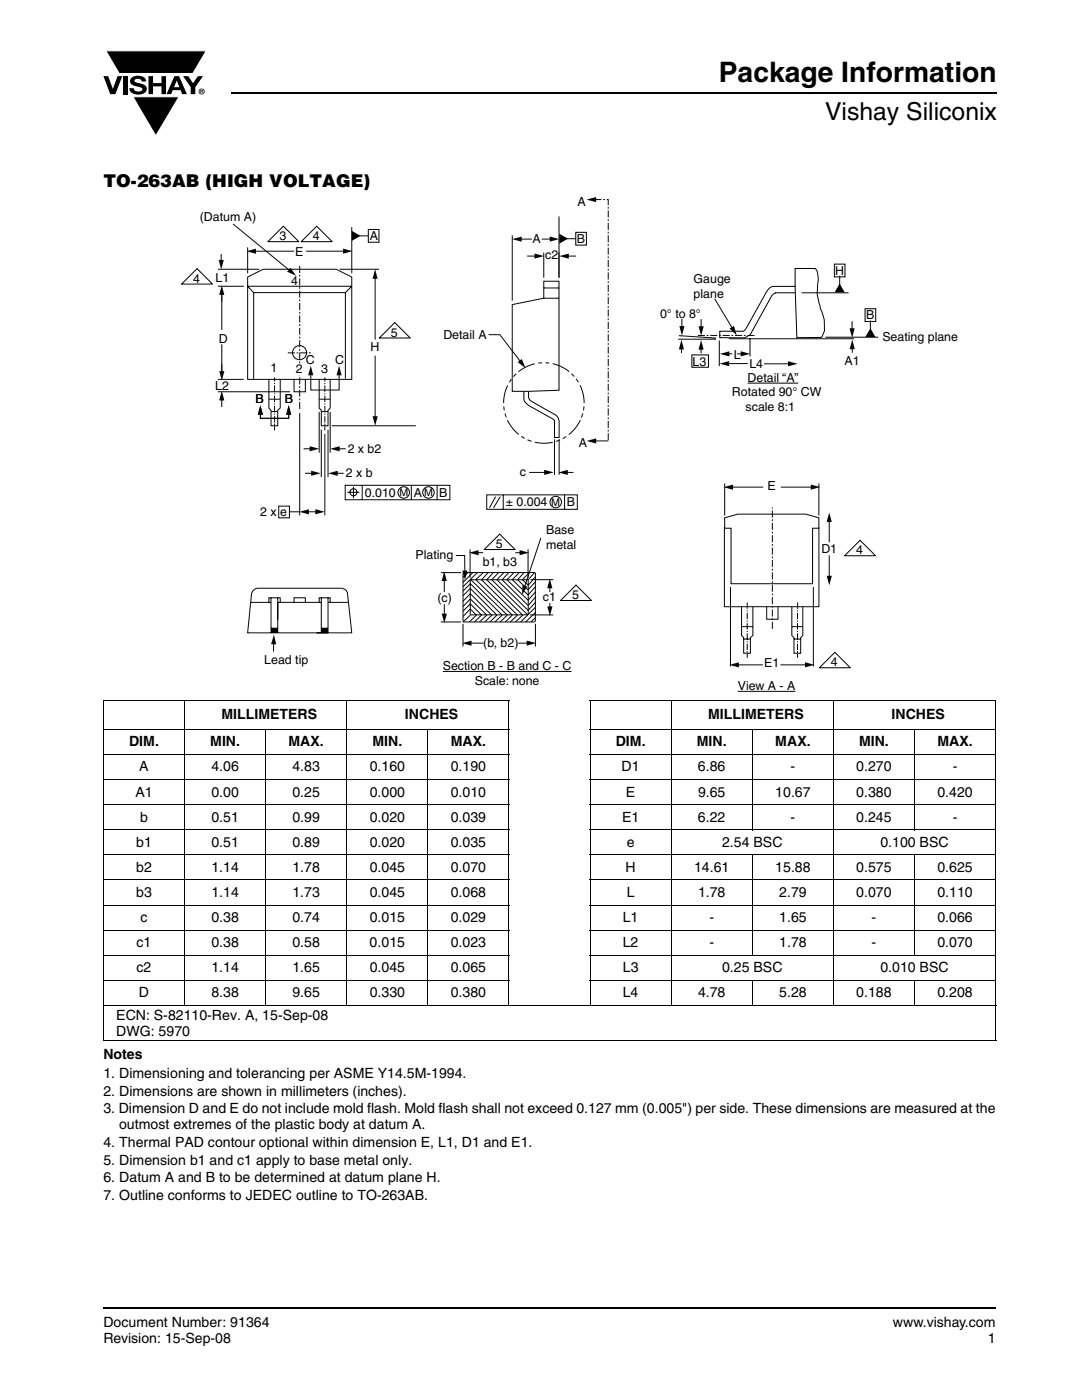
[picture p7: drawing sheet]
<svg xmlns="http://www.w3.org/2000/svg" width="216mm" height="279mm" viewBox="0 0 216 279" stroke-linecap="round" stroke-linejoin="round" font-family="sans-serif">
<path d="M20.6 261h178" fill="none" stroke="#000" stroke-width=".36"/>
<path d="M20.6 10.1h20.7v17.2h-20.7z" fill="#fff"/>
<g fill="#000">
<path d="M20.6 15.2h1l.9 2.5 1-2.5h.9l-1.4 3.6h-1zM21.1 10.1h20.1l-2.7 4.6h-14.7zM24.6 15.2h.9v3.6h-.9zM26.3 15.5a2.1 2.1 0 0 1 2.8 .3l.1 .5h-.9a.79 .79 0 0 0-.7-.6 .79 .79 0 0 0-.8 .4l.3 .3 1 .3a1.08 1.08 0 0 1 1.2 1 1.08 1.08 0 0 1-1.1 1.1 1.73 1.73 0 0 1-2.4-1.2h.9a.96 .96 0 0 0 .8 .7 .96 .96 0 0 0 .9-.5 1.31 1.31 0 0 0-1.2-.6 1.03 1.03 0 0 1-1.1-.5 1.03 1.03 0 0 1 .2-1.2zM29.6 15.2h.9v1.4h1.7v-1.4h.9v3.6h-.9v-1.6h-1.7v1.6h-.9zM26.5 19.3h9.2l-4.6 7.8zM36.5 15.2h1.1l.9 1.4 1-1.4h1l-1.5 2.2v1.4h-.9v-1.4z"/>
<path d="M35.3 16.1l-.6 1.3h1.1zM34.8 15.2h.9l1.6 3.6h-1l-.3-.8h-1.5l-.3 .8h-1z"/>
<path d="M40.1 18v.2h.2v-.1zM40 17.9l.4 .1 .1 .1-.2 .2 .2 .3-.3-.3-.1 .3h-.1zM39.8 18.3a.46 .46 0 0 0 .9 0 .46 .46 0 0 0-.9 0zM39.6 18.3a.6 .6 0 0 1 1.2 0 .6 .6 0 0 1-1.2 0z"/>
</g>
<path d="M21.1 10.1h20.1l-2.7 4.6h-14.7zM26.5 19.3h9.2l-4.6 7.8z" fill="none" stroke="#fff" stroke-width=".2"/>
<path d="M46.1 18.6h152.8" fill="none" stroke="#000" stroke-width=".36"/>
<path d="M36.1 39h155.1v99.3h-155.1z" fill="#fff"/>
<g fill="none" stroke="#000" stroke-width=".2">
<path d="M101.3 76.9l-.6 1.7-.2 1.8M102.1 75.7l-.5 .6M103 74.6l-.5 .6M106.7 72.6l-1.7 .6-1.5 1M108.1 72.4l-.7 .1M108.9 72.4l.7 .1M110.3 72.6l1.7 .6 1.6 1M114 74.6l.6 .5M115 75.6l.4 .7M115.7 76.9l.6 1.7 .3 1.8M100.5 81.1l.1 .8M100.8 82.5l.2 .8"/>
<path d="M101.3 83.8l.9 1.6 1.3 1.3M104 87.1l.7 .4M105.3 87.8l.7 .3M106.7 88.3l1.8 .2 1.8-.2M111.7 87.8l-.7 .3M113 87.1l-.7 .4M115.8 83.8l-1 1.6-1.3 1.3M116.3 82.5l-.3 .8M116.5 81.1l-.1 .8"/>
</g>
<g fill="none" stroke="#050504" stroke-width=".2">
<path d="M49.4 55.3l3.1-1.6h14.6l3.1 1.6v20.4h-20.8zM50.6 58.4l-1.2-1.3h20.8l-1.3 1.3M50.6 58.4v17.2M50.6 58.4h18.3M68.9 58.4v17.1M70.2 45.3v4.1M108.5 57.5h3M108.5 59.5h3M111.5 43.2v3.7M113.1 47.6h1.8M53.7 75.7v5.7l.4 .5v3.1h1.3v-3.1l.5-.5v-5.7M53.7 79.7h2.2"/>
<path d="M54.8 75.4v.7M54.8 76.4v.2M54.8 76.9v1.3M54.8 78.5v.2M54.8 79v1.2M58.7 75.7v2.5h2.2v-2.5M63.7 75.7v5.7l.4 .5v3.1h1.4v-3.1l.4-.5v-5.7M63.7 79.7h2.2M64.8 75.4v.7M64.8 76.4v.2M64.8 76.9v1.3M64.8 78.5v.2"/>
<path d="M64.8 79v1.2M102.2 60.8l6.3-1.3v-3.4h3v21.8l-9.3 .2zM54.1 82.1h1.3M54.8 80.5v.2M54.8 81v1.3M54.8 82.6v.2M54.8 83.1v1.2M54.8 84.5v.3M54.8 85.1v.8M64.1 82.1h1.4M64.8 80.5v.2M64.8 81v1.3"/>
<path d="M64.8 82.6v.2M64.8 83.1v1.2M64.8 84.5v.3M64.8 85.1v.8M75.6 85h7.4M98.9 99.1l-1.2 2.3M99.8 99.1l-1.3 2.3M105.6 94.3h3.3M50.5 117.8l.9-.4h16.7a1.32 1.32 0 0 1 1.2 1.1l.9 7.8h-20.8l.8-7.8zM54.1 119.3v7M55.4 119.3v7M55.6 101h2.2v2.3h-2.2z"/>
<path d="M64.1 119.3v7M65.5 119.3v7h-2.3M50.1 120.2h4M53.7 120.2v-.9h2.2v.9M54.1 125.4h1.3M55.4 120.2h8.7M58.7 120.2v-.9h2.2v.9M63.7 120.2v-.9h2.2v.9M64.1 125.4h1.4M65.5 120.2h4.1"/>
</g>
<path d="M59.8 81.6v-28.9" fill="none" stroke="#050504" stroke-width=".2" stroke-dasharray="1.4 .4 .4 .4" stroke-linecap="butt"/>
<path d="M108.6 93.8l1.9 .5-1.9 .5z" fill="#050504"/>
<path d="M113 94.3h1.4" fill="none" stroke="#050504" stroke-width=".2"/>
<path d="M111.4 94.3l1.9-.5v1z" fill="#050504"/>
<path d="M110.6 87.7v7.1M111.6 87.7v7.1M118.6 88h2.8" fill="none" stroke="#050504" stroke-width=".2"/>
<path d="M117 88l2-.5v1z" fill="#050504"/>
<path d="M118.6 39.8h2.8v48.1" fill="none" stroke="#050504" stroke-width=".2" stroke-dasharray="1.4 .4 .4 .4" stroke-linecap="butt"/>
<path d="M117 39.8l2-.5v1z" fill="#050504"/>
<path d="M113.1 51.1h1.9" fill="none" stroke="#050504" stroke-width=".2"/>
<path d="M111.6 51.1l1.9-.5v1z" fill="#050504"/>
<path d="M105.2 51.1h1.8" fill="none" stroke="#050504" stroke-width=".2"/>
<path d="M106.7 50.6l1.9 .5-1.9 .5z" fill="#050504"/>
<path d="M103.7 47.7h2.4M108.5 50.4v5M111.5 50.4v5" fill="none" stroke="#050504" stroke-width=".2"/>
<path d="M102.2 47.7l1.9-.5v1z" fill="#050504"/>
<path d="M108.1 47.7h1.9" fill="none" stroke="#050504" stroke-width=".2"/>
<path d="M109.7 47.2l1.9 .5-1.9 .5z" fill="#050504"/>
<path d="M102.2 46.9v13.1M111.5 46.9v8.5M74.9 71v12.4" fill="none" stroke="#050504" stroke-width=".2"/>
<path d="M74.3 83.1h1.1l-.5 1.9z" fill="#050504"/>
<path d="M74.9 55.3v12.5" fill="none" stroke="#050504" stroke-width=".2"/>
<path d="M74.8 53.7l.6 1.9h-1.1z" fill="#050504"/>
<path d="M67.8 53.7h7.8M66.2 85h9.4M67.4 89.6h1.6" fill="none" stroke="#050504" stroke-width=".2"/>
<path d="M65.9 89.6l1.9-.5v1z" fill="#050504"/>
<path d="M60.6 89.6h1.5" fill="none" stroke="#050504" stroke-width=".2"/>
<path d="M61.8 89l1.9 .6-1.9 .5z" fill="#050504"/>
<path d="M67 94.5h1.6" fill="none" stroke="#050504" stroke-width=".2"/>
<path d="M65.5 94.5l1.9-.5v1z" fill="#050504"/>
<path d="M60.9 94.5h1.5" fill="none" stroke="#050504" stroke-width=".2"/>
<path d="M62.1 93.9l1.9 .6-1.9 .5z" fill="#050504"/>
<path d="M63.7 82.2v8.1M64.1 85.7v9.5M65.5 85.7v9.5M65.9 82.2v8.1M57.8 102.1h2M61.3 102.1h2" fill="none" stroke="#050504" stroke-width=".2"/>
<g fill="#050504">
<path d="M59.7 102.1l1.9-.5v1.1z"/>
<path d="M62.9 101.6l1.9 .5-1.9 .5z"/>
</g>
<path d="M43.5 53.7h8.2M43.5 57.1h5.1M44.3 58.5v1.7M44.3 72.7v1.7M44.3 79.6v1.6M59.8 82.4v20.4M64.8 86.6v16.2" fill="none" stroke="#050504" stroke-width=".2"/>
<path d="M44.2 78l.6 1.9h-1.1z" fill="#050504"/>
<path d="M44.3 58.5v7.3M43.5 75.7h5.1M43.5 78.2h14.4" fill="none" stroke="#050504" stroke-width=".2"/>
<path d="M44.2 56.9l.6 2h-1.1z" fill="#050504"/>
<path d="M44.3 68.7v5.7" fill="none" stroke="#050504" stroke-width=".2"/>
<path d="M43.7 74.1h1.1l-.5 1.9z" fill="#050504"/>
<path d="M61.1 50.1h7.7" fill="none" stroke="#050504" stroke-width=".2"/>
<path d="M68.5 49.6l1.9 .5-1.9 .5z" fill="#050504"/>
<path d="M50.7 50.1h8" fill="none" stroke="#050504" stroke-width=".2"/>
<path d="M49.2 50.1l1.9-.5v1.1z" fill="#050504"/>
<path d="M49.4 49.4v5.1M70.2 49.4v5.1M97.5 66.8h2.2l4.2 5.4" fill="none" stroke="#050504" stroke-width=".2"/>
<path d="M103.3 72.3l.8-.7 .8 1.9z" fill="#050504"/>
<path d="M52 82.4v1.1h5.6v-1.1" fill="none" stroke="#050504" stroke-width=".2"/>
<g fill="#050504">
<path d="M52 80.9l.5 1.9h-1.1z"/>
<path d="M57.6 80.9l.5 1.9h-1z"/>
</g>
<g fill="none" stroke="#000" stroke-width=".2">
<path d="M73.5 45.8h2.1v2.5h-2.1zM114.9 46.4h2.1v2.5h-2.1zM104.5 78.1v1.5l.5 .8 .5 .5 3.7 2.1a2.2 2.2 0 0 1 1.4 1.1v3.2h1v-3.3a1.71 1.71 0 0 0-.8-1.3l-4.7-2.6a1.11 1.11 0 0 1-.6-.9v-1.1M69.3 98.2h2.4M70.5 97.1v2.3"/>
<circle cx="70.5" cy="98.2" r=".71"/>
<circle cx="80.6" cy="98.3" r="1.15"/>
<circle cx="85.5" cy="98.3" r="1.15"/>
<circle cx="110.9" cy="100.2" r="1.15"/>
</g>
<path d="M70.2 46.1l1.7 1-1.7 1zM111.6 46.6l1.7 1-1.7 1z" fill="#000"/>
<g fill="none" stroke="#050504" stroke-width=".2">
<path d="M44.1 50.7v1.5M71.7 47.1h1.8M68.9 96.9h20.9v2.8h-20.9zM72.3 96.9v2.8M82.1 97v2.6M87.2 97v2.6M97.1 98.8h18.1v2.8h-18.1zM100.4 98.8v2.8M112.7 98.8v2.8"/>
<circle cx="59.8" cy="70.4" r="1.41"/>
</g>
<path d="M43.6 51.9h1.1l-.6 1.9z" fill="#050504"/>
<path d="M91 110.9h1.7l.1 3.3" fill="none" stroke="#050504" stroke-width=".2"/>
<path d="M92.2 113.9h1.1l-.5 1.9z" fill="#050504"/>
<path d="M107.9 107.4l-3.3 9.8" fill="none" stroke="#050504" stroke-width=".2"/>
<path d="M104.3 116.7l.9 .3-1.1 1.7z" fill="#050504"/>
<path d="M109.7 117.1v1.1" fill="none" stroke="#050504" stroke-width=".2"/>
<path d="M109.7 115.5l.5 1.9h-1z" fill="#050504"/>
<path d="M109.7 120.3v1.1" fill="none" stroke="#050504" stroke-width=".2"/>
<path d="M109.2 121h1l-.5 1.9z" fill="#050504"/>
<path d="M105.9 115.7h4.5M88.7 120.6v2.2M105.7 122.7h4.7" fill="none" stroke="#050504" stroke-width=".2"/>
<path d="M88.1 122.5h1.1l-.5 1.9z" fill="#050504"/>
<path d="M88.7 115.6v2.6" fill="none" stroke="#050504" stroke-width=".2"/>
<path d="M88.6 114l.6 1.9h-1.1z" fill="#050504"/>
<path d="M88 114.3h4M88 124.1h4M103.4 128.4h2" fill="none" stroke="#050504" stroke-width=".2"/>
<path d="M105.1 127.8l1.9 .5-1.9 .6z" fill="#050504"/>
<path d="M93.7 128.4h2.8" fill="none" stroke="#050504" stroke-width=".2"/>
<path d="M92.2 128.4l1.9-.6v1.1z" fill="#050504"/>
<g fill="none" stroke="#050504" stroke-width=".2">
<path d="M93.4 114.3l-1 .9M93.8 119.6l-1.4 1.4M93.8 118.5l-1.4 1.5M93.8 117.5l-1.4 1.4M93.8 116.4l6.4 6.3M93.8 117.4l5.3 5.3M93.8 118.4l4.3 4.3M93.8 119.5l3.3 3.2M93.8 116.5l-1.4 1.5M93.9 115.7l7.3 7M94.3 114.3l-1.9 1.9M95.3 114.2l-2.9 2.9"/>
<path d="M96.4 114.3l-1.5 1.4 7.3 7M97.4 114.3l-1.3 1.4 7.1 7M98.4 114.3l-1.3 1.4 7.2 7M99.1 115.7l6.3 6.1 1.4-1.6M99.5 114.3l-1.4 1.4 7.1 7M100.2 115.7l5.2 5.1M100.5 114.3l-1.3 1.4M101.5 114.3l-1.3 1.4M102.6 114.3l-1.5 1.4 4.3 4.1 1.4-1.7M102.8 110.3h1.2M103.6 114.3l-1.4 1.4 3.2 3M104.2 115.7l1.2 1.1"/>
<path d="M104.6 114.3l-1.3 1.4 2.1 2 1.4-1.6M105.6 114.3l-1.4 1.4M106.7 114.3l-1.3 1.4M106.8 119.2l-1.4 1.6M106.8 117.1l-1.4 1.6M106.8 115.1l-1.4 1.7M92.4 124.5v4.5M93.8 121.6l-1.4 1.4M93.8 120.6l-1.4 1.4M93.8 120.5l2.3 2.2M93.8 121.5l1.2 1.2M93.9 122.7l-1.5 1.4"/>
<path d="M95.1 122.7l-1.4 1.4M96.1 122.7l-1.4 1.4M97.2 122.7l-1.5 1.4M98.2 122.7l-1.5 1.4M99.2 122.7l-1.4 1.4M100.2 122.7l-1.4 1.4M101.3 122.7l-1.5 1.4M102.2 122.7l-1.4 1.4M103.3 122.7l-1.5 1.4M104.3 122.7l-1.4 1.4M106.8 124.5v4.5M106.8 123.3l-.9 .8"/>
<path d="M106.8 122.2l-1.9 1.9M106.8 121.2l-2.9 2.9"/>
</g>
<path d="M103.7 109.8l1.9 .5-1.9 .5z" fill="#050504"/>
<path d="M95.1 110.3h1.3" fill="none" stroke="#050504" stroke-width=".2"/>
<path d="M93.6 110.3l1.9-.5v1z" fill="#050504"/>
<path d="M92.5 114.3h14.2l.1 9.4-.1 .4h-14.2zM93.8 109.6v5.7M93.9 115.7l11.5 .1v6.8l-11.5 .1zM105.4 109.6v5.7M54.6 128.2v1.8" fill="none" stroke="#050504" stroke-width=".2"/>
<path d="M88.4 134h25.6z" fill="none" stroke="#000" stroke-width=".2"/>
<path d="M54.1 125.5h1.3v.8h-1.3zM64.2 125.4h1.2v.9h-1.2z" fill="#000"/>
<path d="M54.7 126.7l.4 1.9h-1z" fill="#050504"/>
<path d="M36.2 56.8l3.1-3.2 3.2 3.2M36.2 56.7h6.1M53.4 48.3l3.1-3.2 3.2 3.2M53.5 48.2h6M60.1 48.3l3.1-3.2 3.1 3.2M60.1 48.2h6.1M75.6 67.5l3.2-3.1 3.1 3.1M75.7 67.5h6" fill="none" stroke="#000" stroke-width=".2"/>
<path d="M46.5 44.7l11.4 9.3" fill="none" stroke="#050504" stroke-width=".2"/>
<path d="M57.9 53.4l1.2 1.6-1.8-.8z" fill="#050504"/>
<path d="M58.7 72.8h2.3v2h-2.3z" fill="#fff"/>
<path d="M58.7 72.8h2.3v2h-2.3z" fill="none" stroke="#fff" stroke-width=".35"/>
<path d="M57.4 70.4h4.7" fill="none" stroke="#000" stroke-width=".2" stroke-dasharray="1.4 .4 .4 .4" stroke-linecap="butt"/>
<path d="M62 74.5v3.3h5.7v-3.3" fill="none" stroke="#050504" stroke-width=".2"/>
<g fill="#050504">
<path d="M62 73l.5 1.9h-1z"/>
<path d="M67.7 73l.5 1.9h-1.1z"/>
</g>
<path d="M52 82.4v1.1h5.6v-1.1" fill="none" stroke="#050504" stroke-width=".2"/>
<g fill="#050504">
<path d="M52 80.9l.5 1.9h-1.1z"/>
<path d="M57.6 80.9l.5 1.9h-1z"/>
</g>
<path d="M96.6 109.7l3.1-3.1 3.1 3.1M96.6 109.7h6.1M111.8 119.9l3.1-3.1 3.2 3.1M111.9 119.8h6" fill="none" stroke="#000" stroke-width=".2"/>
<path d="M155.8 97.2h6.3M144.5 105.4h1.4v11.1h16.2v-11.1h1.3v15.7h-18.9zM144.6 105.4v-2.1l2.6-.7h13.6l2.6 .7v2.1" fill="none" stroke="#050504" stroke-width=".2"/>
<path d="M161.8 96.7l1.9 .5-1.9 .5z" fill="#050504"/>
<path d="M145.9 97.2h6.4" fill="none" stroke="#050504" stroke-width=".2"/>
<path d="M144.4 97.2l1.9-.5v1z" fill="#050504"/>
<path d="M144.6 96.5v6.4M163.4 96.5v6.4M155.7 132.7h5.3" fill="none" stroke="#050504" stroke-width=".2"/>
<path d="M160.6 132.2l1.9 .5-1.9 .5z" fill="#050504"/>
<path d="M147.1 132.7h5.1" fill="none" stroke="#050504" stroke-width=".2"/>
<path d="M145.5 132.7l1.9-.5v1z" fill="#050504"/>
<path d="M145.8 117.2v15.8M162.3 117.2v15.8M165.5 103.8v4.4" fill="none" stroke="#050504" stroke-width=".2"/>
<path d="M165.5 102.3l.5 1.9h-1.1z" fill="#050504"/>
<path d="M165.5 110.8v4.5" fill="none" stroke="#050504" stroke-width=".2"/>
<path d="M165 114.9h1l-.5 1.9z" fill="#050504"/>
<path d="M154.7 58.4h3.9M158.7 57.2l.3 10.2 4.9-.1 .5-.9a6.6 6.6 0 0 0-.7-4.8l-.1-.6a11.1 11.1 0 0 1-.3-5.3l-.2-1.4-.4-.7h-4v3.6h-4.2a1.77 1.77 0 0 0-1.5 1l-4.4 7.8-.3 .1h-4.7v1.3h5l.5-.3a1.4 1.4 0 0 0 1-.9l3.9-7.1 .3-.4 .5-.3M168.5 111l3.1-3.2 3.2 3.2M168.5 110.9h6.1M147.2 138h11.5zM163.5 133.3l3.1-3.1 3.1 3.1M163.5 133.3h6.1" fill="none" stroke="#000" stroke-width=".2"/>
<g fill="none" stroke="#050504" stroke-width=".2">
<path d="M149.2 72.6h-4.1M148 121.1v5.7l.4 .5v3.1h1.3v-3.1l.5-.5v-5.7M148 125.1h2.2M148.4 127.5h1.3M149.1 120.2v1.3M149.1 121.8v.2M149.1 122.3v1.3M149.1 123.9v.2M149.1 124.4v1.2M149.1 125.9v.2M149.1 126.4v1.3M149.1 128v.2"/>
<path d="M149.1 128.5v1.2M149.1 129.9v.3M149.1 130.5v.8M153 121.1v2.5h2.2v-2.5M158 121.1v5.7l.4 .5v3.1h1.4v-3.1l.4-.5v-5.7M158 125.1h2.2M158.4 127.5h1.4M159.1 121.8v.2M159.1 122.3v1.3M159.1 123.9v.2M159.1 124.4v1.2M159.1 125.9v.2"/>
<path d="M159.1 126.4v1.3M159.1 128v.2M159.1 128.5v1.2M159.1 129.9v.3M159.1 130.5v.8M159.2 120.2v1.3"/>
</g>
<path d="M154.1 125.5v-24.2" fill="none" stroke="#050504" stroke-width=".2" stroke-dasharray="1.4 .4 .4 .4" stroke-linecap="butt"/>
<path d="M143.6 72.6l1.9-.5v1z" fill="#050504"/>
<path d="M139.9 63.7v1.8" fill="none" stroke="#050504" stroke-width=".2"/>
<path d="M139.4 65.1h1l-.5 1.9z" fill="#050504"/>
<path d="M160 58.4h9.3M167.5 55v1.8M135.3 67.7h7.6M135.5 67l7.4 .5M143.5 68v5.1M145.4 67.6h25M149.7 67.6v3.5M164.7 67.3h10.5M170.1 69.3v1.1M173.7 64v1.7" fill="none" stroke="#050504" stroke-width=".2"/>
<path d="M139.2 66.9h11.6" fill="none" stroke="#050504" stroke-width=".2" stroke-dasharray="1.4 .4 .4 .4" stroke-linecap="butt"/>
<path d="M166.5 52.7h2.1v2.6h-2.1zM172.6 61.6h2.1v2.6h-2.1z" fill="none" stroke="#000" stroke-width=".2"/>
<path d="M167.5 56.6l1 1.7h-2zM173.7 65.5l1 1.8h-2z" fill="#000"/>
<path d="M170.1 67.8l.5 1.9h-1.1z" fill="#050504"/>
<path d="M142.6 59.6l3.6 6" fill="none" stroke="#050504" stroke-width=".2"/>
<path d="M145.6 65.6l.9-.6 .5 1.9z" fill="#050504"/>
<path d="M170 64.1v1.8" fill="none" stroke="#050504" stroke-width=".2"/>
<path d="M169.5 65.5h1l-.5 1.9z" fill="#050504"/>
<path d="M152.5 72.6h5.1" fill="none" stroke="#050504" stroke-width=".2"/>
<path d="M157.2 72.1l2 .5-2 .5z" fill="#050504"/>
<path d="M147.1 70.6h1.1" fill="none" stroke="#050504" stroke-width=".2"/>
<path d="M147.8 70.1l1.9 .5-1.9 .5z" fill="#050504"/>
<path d="M145.2 70.6h.9" fill="none" stroke="#050504" stroke-width=".2"/>
<path d="M143.6 70.6l1.9-.5v1z" fill="#050504"/>
<path d="M136.1 63.6v1.8" fill="none" stroke="#050504" stroke-width=".2"/>
<path d="M135.6 65.1h1l-.5 1.9z" fill="#050504"/>
<path d="M136 69.4v1.1" fill="none" stroke="#050504" stroke-width=".2"/>
<path d="M136 67.8l.5 1.9h-1z" fill="#050504"/>
<path d="M139.9 69.4v1.1" fill="none" stroke="#050504" stroke-width=".2"/>
<path d="M139.9 67.9l.5 1.9h-1z" fill="#050504"/>
<g fill="none" stroke="#000" stroke-width=".2">
<path d="M138.1 70.8h3.3v2.5h-3.3zM149.2 76.5h10.1zM20.6 139.7h81.1M20.6 139.8v67.7M36.8 139.7v61M69.2 139.7v61M101.6 139.8v60.9M117.7 139.7h81.1M117.8 139.8v60.9M133.9 139.7v61M166.3 139.7v61M198.7 139.8v67.7"/>
<path d="M20.6 145.6h81.1M20.6 150.6h81.1M20.6 155.6h81.1M53 145.5v55.2M85.4 145.5v55.2M117.7 145.6h81.1M117.7 150.6h81.1M117.7 155.6h81.1M150.1 145.5v20.2M182.5 145.5v20.2M20.6 160.6h81.1M20.6 165.6h81.1"/>
<path d="M20.6 170.6h81.1M20.6 175.6h81.1M117.7 160.6h81.1M117.7 165.6h81.1M117.7 170.6h81.1M117.7 175.6h81.1M150.1 170.5v20.2M182.5 170.5v20.2M20.6 180.6h81.1M20.6 185.6h81.1M20.6 190.6h81.1M20.6 195.6h81.1"/>
<path d="M117.7 180.6h81.1M117.7 185.6h81.1M117.7 190.6h81.1M117.7 195.6h81.1M150.1 195.5v5.2M182.5 195.5v5.2M20.6 200.6h178.2M20.6 207.6h178.2"/>
</g>
<text font-size="5.6" x="143.4" y="16.4">Package Information</text>
<text font-size="4.9" x="164.6" y="24">Vishay Siliconix</text>
<text font-size="3.5" x="20.6" y="37.3">TO-263AB (HIGH VOLTAGE)</text>
<g font-size="2.8">
<text x="44.2" y="143.6">MILLIMETERS</text>
<text x="80.8" y="143.6">INCHES</text>
<text x="141.3" y="143.6">MILLIMETERS</text>
<text x="177.9" y="143.6">INCHES</text>
<text x="25.8" y="148.9">DIM.</text>
<text x="42" y="148.9">MIN.</text>
<text x="57.6" y="148.9">MAX.</text>
<text x="74.3" y="148.9">MIN.</text>
<text x="90" y="148.9">MAX.</text>
<text x="122.9" y="148.9">DIM.</text>
<text x="139" y="148.9">MIN.</text>
<text x="154.7" y="148.9">MAX.</text>
<text x="171.4" y="148.9">MIN.</text>
<text x="187.1" y="148.9">MAX.</text>
<text x="27.8" y="153.9">A</text>
<text x="42.2" y="153.9">4.06</text>
<text x="58.4" y="153.9">4.83</text>
<text x="73.8" y="153.9">0.160</text>
<text x="89.9" y="153.9">0.190</text>
<text x="124" y="153.9">D1</text>
<text x="139.3" y="153.9">6.86</text>
<text x="157.7" y="153.9">-</text>
<text x="170.9" y="153.9">0.270</text>
<text x="190.1" y="153.9">-</text>
<text x="27" y="159">A1</text>
<text x="42.2" y="159">0.00</text>
<text x="58.4" y="159">0.25</text>
<text x="73.8" y="159">0.000</text>
<text x="89.9" y="159">0.010</text>
<text x="124.9" y="159">E</text>
<text x="139.3" y="159">9.65</text>
<text x="154.7" y="159">10.67</text>
<text x="170.9" y="159">0.380</text>
<text x="187.1" y="159">0.420</text>
<text x="28" y="164">b</text>
<text x="42.2" y="164">0.51</text>
<text x="58.4" y="164">0.99</text>
<text x="73.8" y="164">0.020</text>
<text x="89.9" y="164">0.039</text>
<text x="124.1" y="164">E1</text>
<text x="139.3" y="164">6.22</text>
<text x="157.7" y="164">-</text>
<text x="170.9" y="164">0.245</text>
<text x="190.1" y="164">-</text>
<text x="27.2" y="169">b1</text>
<text x="27.2" y="173.9">b2</text>
<text x="42.2" y="173.9">1.14</text>
<text x="42.2" y="169">0.51</text>
<text x="58.4" y="173.9">1.78</text>
<text x="58.4" y="169">0.89</text>
<text x="73.8" y="173.9">0.045</text>
<text x="73.8" y="169">0.020</text>
<text x="89.9" y="173.9">0.070</text>
<text x="89.9" y="169">0.035</text>
<text x="124.8" y="173.9">H</text>
<text x="125.1" y="169">e</text>
<text x="138.5" y="173.9">14.61</text>
<text x="144.1" y="169">2.54 BSC</text>
<text x="154.7" y="173.9">15.88</text>
<text x="170.9" y="173.9">0.575</text>
<text x="175.7" y="169">0.100 BSC</text>
<text x="187.1" y="173.9">0.625</text>
<text x="27.2" y="178.9">b3</text>
<text x="42.2" y="178.9">1.14</text>
<text x="58.4" y="178.9">1.73</text>
<text x="73.8" y="178.9">0.045</text>
<text x="89.9" y="178.9">0.068</text>
<text x="125.1" y="178.9">L</text>
<text x="139.3" y="178.9">1.78</text>
<text x="155.5" y="178.9">2.79</text>
<text x="170.9" y="178.9">0.070</text>
<text x="187.1" y="178.9">0.110</text>
<text x="28" y="184">c</text>
<text x="42.2" y="184">0.38</text>
<text x="58.4" y="184">0.74</text>
<text x="73.8" y="184">0.015</text>
<text x="89.9" y="184">0.029</text>
<text x="124.3" y="184">L1</text>
<text x="141.6" y="184">-</text>
<text x="155.5" y="184">1.65</text>
<text x="173.9" y="184">-</text>
<text x="187.1" y="184">0.066</text>
<text x="27.2" y="189">c1</text>
<text x="42.2" y="189">0.38</text>
<text x="58.3" y="189">0.58</text>
<text x="73.8" y="189">0.015</text>
<text x="89.9" y="189">0.023</text>
<text x="124.3" y="189">L2</text>
<text x="141.6" y="189">-</text>
<text x="155.5" y="189">1.78</text>
<text x="173.9" y="189">-</text>
<text x="187.1" y="189">0.070</text>
<text x="27.2" y="193.9">c2</text>
<text x="42.2" y="193.9">1.14</text>
<text x="58.4" y="193.9">1.65</text>
<text x="73.8" y="193.9">0.045</text>
<text x="89.9" y="193.9">0.065</text>
<text x="124.3" y="193.9">L3</text>
<text x="144.1" y="193.9">0.25 BSC</text>
<text x="175.7" y="193.9">0.010 BSC</text>
<text x="23.2" y="203.6">ECN: S-82110-Rev. A, 15-Sep-08</text>
<text x="27.7" y="198.9">D</text>
<text x="42.2" y="198.9">8.38</text>
<text x="58.4" y="198.9">9.65</text>
<text x="73.8" y="198.9">0.330</text>
<text x="89.9" y="198.9">0.380</text>
<text x="124.3" y="198.9">L4</text>
<text x="139.3" y="198.9">4.78</text>
<text x="155.5" y="198.9">5.28</text>
<text x="170.9" y="198.9">0.188</text>
<text x="187.1" y="198.9">0.208</text>
<text x="23.2" y="206.8">DWG: 5970</text>
<text x="20.6" y="211.3">Notes</text>
<text x="20.6" y="215.2">1. Dimensioning and tolerancing per ASME Y14.5M-1994.</text>
<text x="20.6" y="218.7">2. Dimensions are shown in millimeters (inches).</text>
<text x="20.6" y="222.2">3. Dimension D and E do not include mold flash. Mold flash shall not exceed 0.127 mm (0.005&quot;) per side. These dimensions are measured at the</text>
<text x="23.7" y="225.4">outmost extremes of the plastic body at datum A.</text>
<text x="20.6" y="228.9">4. Thermal PAD contour optional within dimension E, L1, D1 and E1.</text>
<text x="20.6" y="232.5">5. Dimension b1 and c1 apply to base metal only.</text>
<text x="20.6" y="236">6. Datum A and B to be determined at datum plane H.</text>
<text x="20.6" y="239.5">7. Outline conforms to JEDEC outline to TO-263AB.</text>
<text x="20.6" y="264.9">Document Number: 91364</text>
<text x="20.6" y="268.1">Revision: 15-Sep-08</text>
<text x="178.2" y="264.9">www.vishay.com</text>
<text x="197.1" y="268.1">1</text>
</g>
<g font-size="2.5">
<text x="115.2" y="41.2">A</text>
<text x="39.9" y="44.2">(Datum A)</text>
<text x="55.8" y="47.9">3</text>
<text x="62.4" y="47.9">4</text>
<text x="73.8" y="47.9">A</text>
<text x="58.9" y="51">E</text>
<text x="106.3" y="48.6">A</text>
<text x="108.8" y="51.7">c2</text>
<text x="115.1" y="48.5">B</text>
<text x="38.5" y="56.4">4</text>
<text x="43" y="56.3">L1</text>
<text x="58.1" y="56.9">4</text>
<text x="138.4" y="56.5">Gauge</text>
<text x="138.4" y="59.5">plane</text>
<text x="166.7" y="54.8">H</text>
<text x="131.7" y="63.4">0° to 8°</text>
<text x="172.8" y="63.7">B</text>
<text x="43.7" y="68.4">D</text>
<text x="74" y="70.1">H</text>
<text x="78" y="67.2">5</text>
<text x="88.5" y="67.6">Detail A</text>
<text x="146.4" y="71.7">L</text>
<text x="176.1" y="68.1">Seating plane</text>
<text x="42.9" y="77.8">L2</text>
<text x="54" y="74.3">1</text>
<text x="59.1" y="74.4">2</text>
<text x="61.1" y="72.6">C</text>
<text x="64.1" y="74.4">3</text>
<text x="66.9" y="72.6">C</text>
<text x="138.2" y="73">L3</text>
<text x="149.2" y="76.2">Detail “A”</text>
<text x="149.5" y="73.4">L4</text>
<text x="168.5" y="72.8">A1</text>
<text x="51" y="80.5">B</text>
<text x="56.8" y="80.5">B</text>
<text x="146" y="79.1">Rotated 90° CW</text>
<text x="148.8" y="82">scale 8:1</text>
<text x="115.5" y="89.1">A</text>
<text x="69" y="95.3">2 x b</text>
<text x="69.4" y="90.5">2 x b2</text>
<text x="103.8" y="94.9">c</text>
<text x="72.8" y="99.2">0.010</text>
<text x="82.6" y="99.2">A</text>
<text x="87.6" y="99.2">B</text>
<text x="100.9" y="101.1">± 0.004</text>
<text x="113.1" y="101.1">B</text>
<text x="153.2" y="97.7">E</text>
<text x="51.9" y="103">2 x e</text>
<text x="109" y="106.6">Base</text>
<text x="82.9" y="111.5">Plating</text>
<text x="96.3" y="112.9">b1, b3</text>
<text x="98.9" y="109.4">5</text>
<text x="109" y="109.6">metal</text>
<text x="163.9" y="110.4">D1</text>
<text x="170.8" y="110.6">4</text>
<text x="114.2" y="119.6">5</text>
<text x="87.3" y="120">(c)</text>
<text x="108.3" y="120">c1</text>
<text x="96.4" y="129.1">(b, b2)</text>
<text x="52.7" y="132.5">Lead tip</text>
<text x="88.4" y="133.8">Section B - B and C - C</text>
<text x="94.7" y="136.7">Scale: none</text>
<text x="147.2" y="137.7">View A - A</text>
<text x="152.5" y="133.2">E1</text>
<text x="165.8" y="133">4</text>
</g>
<g font-size="2.1">
<text x="79.7" y="99">M</text>
<text x="84.6" y="99">M</text>
<text x="110" y="101">M</text>
</g>
</svg>
